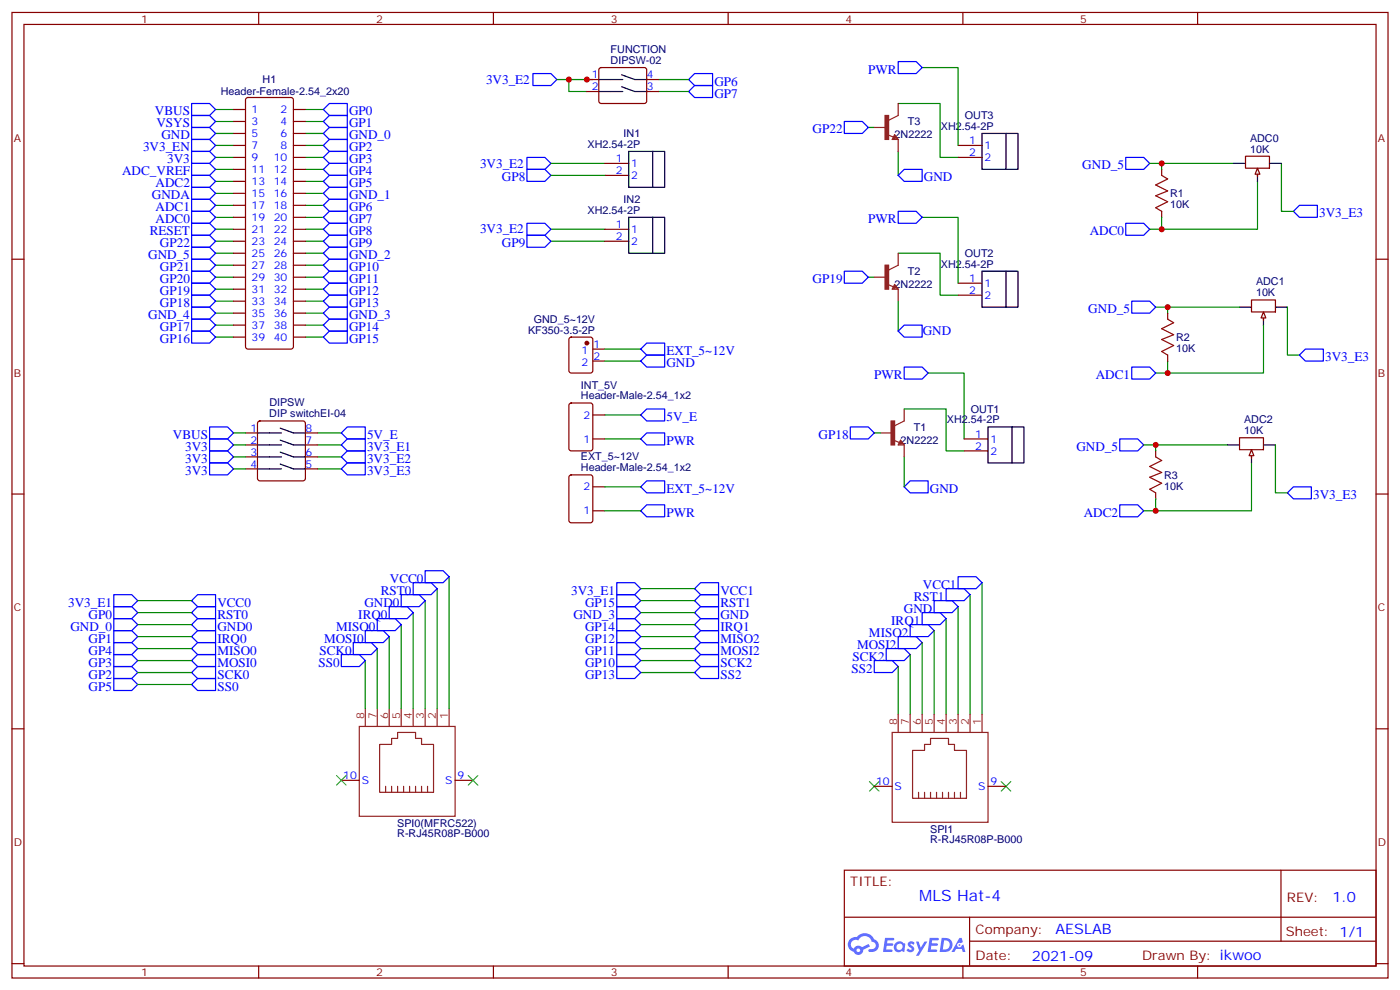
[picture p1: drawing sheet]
<svg xmlns="http://www.w3.org/2000/svg" width="412mm" height="292mm" viewBox="0 0 412 292" stroke-linecap="round" stroke-linejoin="round" font-family="sans-serif">
<g fill="none" stroke="#870000" stroke-width=".35">
<path d="M3.5 3.7h405.4v284.3h-405.4zM7.1 7.2h398.2v277.3h-398.2zM76.2 3.7v3.5M145.3 3.7v3.5M214.5 3.7v3.5M283.6 3.7v3.5M352.8 3.7v3.5M3.5 76.3h3.6M405.3 76.3h3.6M3.5 145.5h3.6M405.3 145.5h3.6M3.5 214.6h3.6"/>
<path d="M405.3 214.6h3.6M248.7 256.3h156.6v28.2h-156.6zM377.3 256.3v20.9M248.7 270.1h156.5M285.6 277.2h119.6M285.6 270.1v14.1M3.5 283.8h3.6M76.2 284.5v3.5M145.3 284.5v3.5M214.5 284.5v3.5M283.6 284.5v3.5M352.8 284.5v3.5"/>
<path d="M405.3 283.8h3.6"/>
</g>
<g fill="#5487ff">
<path d="M267.7 277.4a1.22 1.22 0 0 1 1.7 .3l-.4 .6a.47 .47 0 0 0-.3-.4 .47 .47 0 0 0-.5 .2l.1 .2a1.14 1.14 0 0 1 .8 1.7 1.14 1.14 0 0 1-1.9 0l-.2-.2 .5-.5 .7 .4a.29 .29 0 0 0 .3-.2 .29 .29 0 0 0-.2-.4 1.04 1.04 0 0 1-.6-1.7z"/>
<path d="M260.7 276.2h2.4l.3 .2-.2 .5h-1.8l-.1 .9h1.5l.3 .3-.3 .4h-1.6l-.2 1.1 1.7 .1 .2 .3-.2 .3h-2.6z"/>
<path d="M273.8 276.2h2.4l.3 .2-.1 .5h-1.8l-.2 .9h1.6l.3 .3-.4 .4h-1.6l-.1 1.1 1.7 .1 .2 .3-.2 .3h-2.6z"/>
<path d="M282.6 276.2h.7l.3 1.2-.6 .4a.69 .69 0 0 0-1 .2 .69 .69 0 0 0 .4 1 .69 .69 0 0 0 .9-.6l.5-.3 .6 2.2h-.8l-.2-.9h-1.8l-.5 .9h-.8z"/>
<path d="M269.8 277.3h.8l.6 1.8 1.1-1.8h.9l-2.6 4.2h-.8l.9-1.6z"/>
<path d="M277.4 276.2l-.6 4.1h1.3a2.11 2.11 0 0 0 2.5-2.1 2.11 2.11 0 0 0-2.5-2zM278.1 276.9a1.39 1.39 0 0 1 1.7 1.4 1.39 1.39 0 0 1-1.8 1.3h-.3z"/>
<path d="M263.7 277.8a1.54 1.54 0 0 0-.1 2.2 1.54 1.54 0 0 0 2.2 .1l.6 .2 .3-2.3-.2-.2h-.4a1.49 1.49 0 0 0-2.4 0zM264 278.8a.94 .94 0 0 1 1.8 0 .94 .94 0 0 1-1.8 0z"/>
<path d="M250.4 276.6a2.18 2.18 0 0 0 1.1 3.7 1.44 1.44 0 0 0 1.6 .9 1.44 1.44 0 0 0 1.2-1.5l2-1-.5-.7-1.9 .9a1.47 1.47 0 0 0-2.4 .5 1.39 1.39 0 0 1-.7-2 1.39 1.39 0 0 1 2-.4 2.12 2.12 0 0 1 2.2-1.3 2.12 2.12 0 0 1 1.9 1.7 1.14 1.14 0 0 1 1.1 1.4 1.14 1.14 0 0 1-1.7 .7 .43 .43 0 0 0-.5 .4 .43 .43 0 0 0 .4 .4 1.98 1.98 0 0 0 2.5-1.2 1.98 1.98 0 0 0-1.2-2.5 3.1 3.1 0 0 0-5.3-.7l-.9 .1zM252.3 279.9a.55 .55 0 0 1 1.1 0 .55 .55 0 0 1-1.1 0z"/>
<circle cx="282.6" cy="278.3" r=".26"/>
</g>
<g fill="none" stroke="#008700" stroke-width=".35">
<path d="M271.6 19.9h10.6v22.9M63.5 39.3h5.3M63.5 35.8h5.3M63.5 32.2h5.3M90 39.3h5.2M90 35.8h5.2M90 32.2h5.2M164 23.4h10.6M167.6 23.4v3.6h5.3M194 23.4h8.8M194 27h8.8M255.8 37.5h1.7"/>
<path d="M264.6 30.5h12.3v15.9h5.3M63.5 46.4h5.3M63.5 42.8h5.3M63.5 56.9h5.3M63.5 53.4h5.3M63.5 49.9h5.3M90 46.4h5.2M90 42.8h5.2M90 56.9h5.2M90 53.4h5.2M90 49.9h5.2M162.3 48.1h15.9"/>
<path d="M162.3 51.6h15.9M264.6 44.6v7M338.7 48.1h24.7M370.4 53.4v14.1h-31.7M377.5 48.1v14.1h3.5M63.5 78.1h5.3M63.5 71h5.3M63.5 67.5h5.3M63.5 74.6h5.3M63.5 60.5h5.3M63.5 64h5.3M90 78.1h5.2"/>
<path d="M90 71h5.2M90 67.5h5.2M90 74.6h5.2M90 60.5h5.2M90 64h5.2M162.3 71h15.9M162.3 67.5h15.9M264.6 74.6h12.3v12.3h5.3M271.6 64h10.6v19.4M63.5 88.7h5.3M63.5 92.2h5.3M63.5 85.2h5.3"/>
<path d="M63.5 81.6h5.3M63.5 95.7h5.3M63.5 99.3h5.3M90 88.7h5.2M90 92.2h5.2M90 85.2h5.2M90 81.6h5.2M90 95.7h5.2M90 99.3h5.2M255.8 81.6h1.7M264.6 88.7v8.8M178.2 106.3h10.5"/>
<path d="M178.2 102.8h10.5M273.4 109.9h10.6v19.4M68.8 138.1h3.5M68.8 134.5h3.5M68.8 131h3.5M68.8 127.5h3.5M93.5 138.1h7M93.5 134.5h7M93.5 131h7M93.5 127.5h7M178.2 122.2h10.5M178.2 129.3h10.5"/>
<path d="M257.5 127.5h1.8M266.3 120.4h12.4v12.4h5.3M266.3 134.5v8.9M178.2 143.4h10.5M178.2 150.4h10.5M40.6 176.9h15.8M125.2 176.9v31.7M128.8 173.4v35.2M132.3 169.8v38.8M188.7 176.9h15.9M188.7 173.4h15.9M282.2 178.6v31.8"/>
<path d="M285.8 175.1v35.3M289.3 171.6v38.8M40.6 191h15.8M40.6 180.4h15.8M40.6 187.5h15.8M40.6 194.5h15.8M40.6 198h15.8M40.6 183.9h15.8M107.6 194.5v14.1M111.1 191v17.6M114.7 187.5v21.1M118.2 183.9v24.7"/>
<path d="M121.7 180.4v28.2M188.7 191h15.9M188.7 180.4h15.9M188.7 187.5h15.9M188.7 194.5h15.9M188.7 198h15.9M188.7 183.9h15.9M264.6 196.3v14.1M268.1 192.8v17.6M271.6 189.2v21.2M275.2 185.7v24.7M278.7 182.2v28.2"/>
<path d="M40.6 201.6h15.8"/>
</g>
<g fill="none" stroke="#870000" stroke-width=".35">
<path d="M68.8 32.2h3.5M68.8 35.8h3.5M68.8 39.3h3.5M72.6 28.9l.4-.2h12.7l.5 .2 .2 .5v72.7l-.2 .5-.5 .2h-12.7l-.5-.2-.2-.5v-72.7zM86.4 32.2h3.6M86.4 35.8h3.6M86.4 39.3h3.6M172.9 27h3.5M172.9 23.4h3.5M176.6 20.1l.5-.2h12.7l.5 .2 .2 .5-.1 9.4-.6 .5-13-.1-.4-.6v-9.2zM190.5 27h3.5M190.5 23.4h3.5"/>
<path d="M68.8 42.8h3.5M68.8 46.4h3.5M68.8 49.9h3.5M68.8 53.4h3.5M68.8 56.9h3.5M86.4 42.8h3.6M86.4 46.4h3.6M86.4 49.9h3.6M86.4 53.4h3.6M86.4 56.9h3.6M178.2 48.1h7M178.2 51.6h7"/>
<path d="M282.2 42.8h7.1M282.2 46.4h7.1M342.2 49.9v1.7M366.9 46h7v3.5h-7zM370.4 50.2v1.8M68.8 60.5h3.5M68.8 64h3.5M68.8 67.5h3.5M68.8 71h3.5M68.8 74.6h3.5M68.8 78.1h3.5M86.4 60.5h3.6"/>
<path d="M86.4 64h3.6M86.4 67.5h3.6M86.4 71h3.6M86.4 74.6h3.6M86.4 78.1h3.6M178.2 67.5h7M178.2 71h7M342.2 62.2v1.8M68.8 81.6h3.5M68.8 85.2h3.5M68.8 88.7h3.5M68.8 92.2h3.5"/>
<path d="M68.8 95.7h3.5M68.8 99.3h3.5M86.4 81.6h3.6M86.4 85.2h3.6M86.4 88.7h3.6M86.4 92.2h3.6M86.4 95.7h3.6M86.4 99.3h3.6M167.8 99.5l.5-.2h5.6l.7 .4v9.4l-.4 .7-5.9 .1-.7-.5v-9.4zM282.2 83.4h7.1M282.2 86.9h7.1M167.8 118.9l.5-.2h5.6l.7 .4v13l-.4 .6-5.9 .1-.7-.5v-12.9z"/>
<path d="M174.6 102.8h3.6M174.6 106.3h3.6M72.3 138.1h3.5M72.3 134.5h3.5M72.3 131h3.5M72.3 127.5h3.5M76.1 124.2l.5-.2h12.7l.5 .2 .2 .5v16.2l-.3 .5-.4 .2h-12.7l-.5-.2-.3-.5v-16.2zM90 138.1h3.5M90 134.5h3.5M90 131h3.5M90 127.5h3.5M174.6 129.3h3.6"/>
<path d="M174.6 122.2h3.6M284 129.3h7M284 132.8h7M167.8 140l.5-.2h5.6l.7 .5v12.9l-.4 .7-5.9 .1-.7-.5v-13zM174.6 150.4h3.6M174.6 143.4h3.6M100.5 229.8h5.3M134.1 229.8h5.2M257.5 231.6h5.3M291 231.6h5.3"/>
</g>
<g fill="none" stroke="#00f" stroke-width=".35">
<path d="M264.6 18.1h5.3l1.7 1.8-1.7 1.8h-5.3zM56.4 30.5h5.3l1.8 1.7-1.8 1.8h-5.3zM56.4 34h5.3l1.8 1.8-1.8 1.7h-5.3zM56.4 37.5h5.3l1.8 1.8-1.8 1.8h-5.3zM97 37.5h5.3v3.6h-5.3l-1.8-1.8zM97 34h5.3v3.5h-5.3l-1.8-1.7zM97 30.5h5.3v3.5h-5.3l-1.8-1.8zM157 21.7h5.3l1.7 1.7-1.7 1.8h-5.3zM202.8 27l1.8-1.8h5.3v3.5h-5.3zM204.6 21.7h5.3v3.5h-5.3l-1.8-1.8zM248.7 35.8h5.3l1.8 1.7-1.8 1.8h-5.3zM56.4 48.1h5.3l1.8 1.8-1.8 1.7h-5.3z"/>
<path d="M56.4 51.6h5.3l1.8 1.8-1.8 1.8h-5.3zM56.4 58.7h5.3l1.8 1.8-1.8 1.7h-5.3zM56.4 55.2h5.3l1.8 1.7-1.8 1.8h-5.3zM56.4 41.1h5.3l1.8 1.7-1.8 1.8h-5.3zM56.4 44.6h5.3l1.8 1.8-1.8 1.7h-5.3zM95.2 56.9l1.8-1.7h5.3v3.5h-5.3zM95.2 53.4l1.8-1.8h5.3v3.6h-5.3zM97 41.1h5.3v3.5h-5.3l-1.8-1.8zM97 48.1h5.3v3.5h-5.3l-1.8-1.7zM97 44.6h5.3v3.5h-5.3l-1.8-1.7zM155.2 49.9h5.3l1.8 1.7-1.8 1.8h-5.3zM155.2 46.4h5.3l1.8 1.7-1.8 1.8h-5.3z"/>
<path d="M266.3 49.9h5.3v3.5h-5.3l-1.7-1.8zM331.6 46.4h5.3l1.8 1.7-1.8 1.8h-5.3zM56.4 62.2h5.3l1.8 1.8-1.8 1.8h-5.3zM56.4 79.9h5.3l1.8 1.7-1.8 1.8h-5.3zM56.4 72.8h5.3l1.8 1.8-1.8 1.7h-5.3zM56.4 65.8h5.3l1.8 1.7-1.8 1.8h-5.3zM56.4 69.3h5.3l1.8 1.7-1.8 1.8h-5.3zM56.4 76.3h5.3l1.8 1.8-1.8 1.8h-5.3zM95.2 64l1.8-1.8h5.3v3.6h-5.3zM95.2 60.5l1.8-1.8h5.3v3.5h-5.3zM97 79.9h5.3v3.5h-5.3l-1.8-1.8zM97 76.3h5.3v3.6h-5.3l-1.8-1.8z"/>
<path d="M97 65.8h5.3v3.5h-5.3l-1.8-1.8zM97 69.3h5.3v3.5h-5.3l-1.8-1.8zM97 72.8h5.3v3.5h-5.3l-1.8-1.7zM155.2 65.8h5.3l1.8 1.7-1.8 1.8h-5.3zM155.2 69.3h5.3l1.8 1.7-1.8 1.8h-5.3zM248.7 79.9h5.3l1.8 1.7-1.8 1.8h-5.3zM264.6 62.2h5.3l1.7 1.8-1.7 1.8h-5.3zM331.6 65.8h5.3l1.8 1.7-1.8 1.8h-5.3zM382.8 60.5h5.3v3.5h-5.3l-1.8-1.8zM56.4 97.5h5.3l1.8 1.8-1.8 1.7h-5.3zM56.4 94h5.3l1.8 1.7-1.8 1.8h-5.3zM56.4 83.4h5.3l1.8 1.8-1.8 1.7h-5.3z"/>
<path d="M56.4 90.5h5.3l1.8 1.7-1.8 1.8h-5.3zM56.4 86.9h5.3l1.8 1.8-1.8 1.8h-5.3zM95.2 92.2l1.8-1.7h5.3v3.5h-5.3zM95.2 88.7l1.8-1.8h5.3v3.6h-5.3zM95.2 85.2l1.8-1.8h5.3v3.5h-5.3zM95.2 95.7l1.8-1.7h5.3v3.5h-5.3zM97 97.5h5.3v3.5h-5.3l-1.8-1.7zM266.3 95.7h5.3v3.6h-5.3l-1.7-1.8zM190.5 104.6h5.3v3.5h-5.3l-1.8-1.8zM190.5 101h5.3v3.6h-5.3l-1.8-1.8zM266.3 108.1h5.3l1.8 1.8-1.8 1.7h-5.3zM61.7 132.8h5.3l1.8 1.7-1.8 1.8h-5.3z"/>
<path d="M61.7 125.7h5.3l1.8 1.8-1.8 1.8h-5.3zM61.7 129.3h5.3l1.8 1.7-1.8 1.8h-5.3zM61.7 136.3h5.3l1.8 1.8-1.8 1.7h-5.3zM102.3 136.3h5.3v3.5h-5.3l-1.8-1.7zM102.3 132.8h5.3v3.5h-5.3l-1.8-1.8zM102.3 125.7h5.3v3.6h-5.3l-1.8-1.8zM102.3 129.3h5.3v3.5h-5.3l-1.8-1.8zM190.5 120.4h5.3v3.6h-5.3l-1.8-1.8zM190.5 127.5h5.3v3.5h-5.3l-1.8-1.7zM250.5 125.7h5.3l1.7 1.8-1.7 1.8h-5.3zM190.5 141.6h5.3v3.5h-5.3l-1.8-1.7zM190.5 148.7h5.3v3.5h-5.3l-1.8-1.8z"/>
<path d="M266.3 143.4l1.8-1.8h5.3v3.5h-5.3zM33.5 175.1h5.3l1.8 1.8-1.8 1.7h-5.3zM33.5 178.6h5.3l1.8 1.8-1.8 1.8h-5.3zM58.2 178.6h5.3v3.6h-5.3l-1.8-1.8zM58.2 175.1h5.3v3.5h-5.3l-1.8-1.7zM114.7 178.6h5.2l1.8 1.8-1.8 1.8h-5.2zM118.2 175.1h5.3l1.7 1.8-1.7 1.7h-5.3zM121.7 171.6h5.3l1.8 1.8-1.8 1.7h-5.3zM125.2 168.1h5.3l1.8 1.7-1.8 1.8h-5.3zM181.7 178.6h5.3l1.7 1.8-1.7 1.8h-5.3zM181.7 175.1h5.3l1.7 1.8-1.7 1.7h-5.3zM181.7 171.6h5.3l1.7 1.8-1.7 1.7h-5.3z"/>
<path d="M206.4 171.6h5.3v3.5h-5.3l-1.8-1.7zM206.4 175.1h5.3v3.5h-5.3l-1.8-1.7zM206.4 178.6h5.3v3.6h-5.3l-1.8-1.8zM275.2 176.9h5.3l1.7 1.7-1.7 1.8h-5.3zM278.7 173.4h5.3l1.8 1.7-1.8 1.8h-5.3zM282.2 169.8h5.3l1.8 1.8-1.8 1.8h-5.3zM33.5 182.2h5.3l1.8 1.7-1.8 1.8h-5.3zM33.5 196.3h5.3l1.8 1.7-1.8 1.8h-5.3zM33.5 192.8h5.3l1.8 1.7-1.8 1.8h-5.3zM33.5 185.7h5.3l1.8 1.8-1.8 1.7h-5.3zM33.5 199.8h5.3l1.8 1.8-1.8 1.7h-5.3zM33.5 189.2h5.3l1.8 1.8-1.8 1.8h-5.3z"/>
<path d="M58.2 199.8h5.3v3.5h-5.3l-1.8-1.7zM58.2 196.3h5.3v3.5h-5.3l-1.8-1.8zM58.2 192.8h5.3v3.5h-5.3l-1.8-1.8zM58.2 189.2h5.3v3.6h-5.3l-1.8-1.8zM58.2 185.7h5.3v3.5h-5.3l-1.8-1.7zM58.2 182.2h5.3v3.5h-5.3l-1.8-1.8zM100.5 192.8h5.3l1.8 1.7-1.8 1.8h-5.3zM104.1 189.2h5.3l1.7 1.8-1.7 1.8h-5.3zM107.6 185.7h5.3l1.8 1.8-1.8 1.7h-5.3zM111.1 182.2h5.3l1.8 1.7-1.8 1.8h-5.3zM181.7 185.7h5.3l1.7 1.8-1.7 1.7h-5.3zM181.7 196.3h5.3l1.7 1.7-1.7 1.8h-5.3z"/>
<path d="M181.7 189.2h5.3l1.7 1.8-1.7 1.8h-5.3zM181.7 192.8h5.3l1.7 1.7-1.7 1.8h-5.3zM181.7 182.2h5.3l1.7 1.7-1.7 1.8h-5.3zM206.4 185.7h5.3v3.5h-5.3l-1.8-1.7zM206.4 189.2h5.3v3.6h-5.3l-1.8-1.8zM206.4 192.8h5.3v3.5h-5.3l-1.8-1.8zM206.4 196.3h5.3v3.5h-5.3l-1.8-1.8zM206.4 182.2h5.3v3.5h-5.3l-1.8-1.8zM257.5 194.5h5.3l1.8 1.8-1.8 1.7h-5.3zM261.1 191h5.2l1.8 1.8-1.8 1.7h-5.2zM264.6 187.5h5.3l1.7 1.7-1.7 1.8h-5.3zM268.1 183.9h5.3l1.8 1.8-1.8 1.8h-5.3z"/>
<path d="M271.6 180.4h5.3l1.8 1.8-1.8 1.7h-5.3z"/>
</g>
<g fill="none" stroke="#000" stroke-width=".35">
<path d="M176.4 23.4h7M176.4 27h7M183.1 22l3.9 1.4h3.5M183.1 25.5l3.9 1.5h3.5M289.3 39.3h7v10.6h-7zM296.3 39.3h3.6v10.6h-3.6M185.2 44.6h7.1v10.6h-7.1zM192.3 44.6h3.5v10.6h-3.5M363.4 48.1h3.5M370.4 49.9v3.5M373.9 48.1h3.6M185.2 64h7.1v10.6h-7.1z"/>
<path d="M192.3 64h3.5v10.6h-3.5M289.3 79.9h7v10.6h-7zM296.3 79.9h3.6v10.6h-3.6M75.8 127.5h7.1M75.8 131h7.1M75.8 134.5h7.1M75.8 138.1h7.1M82.5 126.1l3.9 1.4h3.6M82.5 129.6l3.9 1.4h3.6M82.5 133.1l3.9 1.4h3.6M82.5 136.7l3.9 1.4h3.6M291 125.7h7.1v10.6h-7.1z"/>
<path d="M298.1 125.7h3.5v10.6h-3.5"/>
</g>
<g fill="none" stroke="#8c2424" stroke-width=".35">
<path d="M257.5 37.5h3.6M261.4 39.7l1.8 .7M263.5 39.7l1.1 1.4h-1.8zM264.6 30.5v3.5l-2.8 1.4M263.5 40l.7 .7h-1zM263.5 40.4v.3M264.6 41.1v3.5M264.6 74.6v3.5l-2.8 1.4M257.5 81.6h3.6M261.4 83.7l1.8 .8M263.5 84.5v.3M263.5 83.7l1.1 1.5h-1.8z"/>
<path d="M263.5 84.1l.7 .7h-1zM264.6 85.2v3.5M259.3 127.5h3.5M263.2 129.6l1.7 .7M265.3 129.6l1 1.4h-1.7zM265.3 130l.7 .7h-1.1zM265.3 130.3v.4M266.3 120.4v3.6l-2.8 1.4M266.3 131v3.5M105.8 213.9h28.3v26.5h-28.3zM107.6 208.6v5.3M111.1 208.6v5.3"/>
<path d="M111.8 219.2h3.6v-1.7h1.7v-1.8h5.3v1.8h1.8v1.7h3.5v14.1h-15.9zM114.7 208.6v5.3M118.2 208.6v5.3M121.7 208.6v5.3M125.2 208.6v5.3M128.8 208.6v5.3M132.3 208.6v5.3M262.8 215.7h28.2v26.4h-28.2zM264.6 210.4v5.3M268.1 210.4v5.3M271.6 210.4v5.3M275.2 210.4v5.3"/>
<path d="M278.7 210.4v5.3M282.2 210.4v5.3M285.8 210.4v5.3M289.3 210.4v5.3M113.6 231.6v1.7M115.4 231.6v1.7M117.1 231.6v1.7M118.9 231.6v1.7M120.6 231.6v1.7M122.4 231.6v1.7M124.2 231.6v1.7M125.9 231.6v1.7"/>
<path d="M268.8 221h3.5v-1.8h1.8v-1.7h5.3v1.7h1.8v1.8h3.5v14.1h-15.9zM270.6 233.3v1.8M272.3 233.3v1.8M274.1 233.3v1.8M275.9 233.3v1.8M277.6 233.3v1.8M279.4 233.3v1.8M281.2 233.3v1.8M282.9 233.3v1.8"/>
</g>
<path d="M99.1 228.4l2.9 2.8M102 228.4l-2.9 2.8M137.9 228.4l2.9 2.8M140.8 228.4l-2.9 2.8M256.1 230.2l2.8 2.8M258.9 230.2l-2.8 2.8M294.9 230.2l2.8 2.8M297.7 230.2l-2.8 2.8" fill="none" stroke="#3c3" stroke-width=".35"/>
<g fill="#8c2424" stroke="#8c2424" stroke-width=".35">
<path d="M260.7 34h1.1v7.1h-1.1z"/>
<path d="M260.7 78.1h1.1v7.1h-1.1z"/>
<path d="M262.5 124h1v7h-1z"/>
</g>
<circle cx="172.9" cy="101" r=".53" fill="#870000" stroke="#870000" stroke-width=".35"/>
<path d="M342.2 51.6l1.8 1.1-3.6 1.8 3.6 1.7-3.6 1.4 3.6 1.8-3.6 1.8 1.8 1" fill="none" stroke="#a10000" stroke-width=".35"/>
<path d="M370.4 49.5l.7 1.8h-1.4z" fill="#f0f0f0" stroke="#870000" stroke-width=".35"/>
<path d="M342.2 48.1v1.8M342.2 64v3.5M344 90.5v1.7M344 106.3v3.6" fill="none" stroke="#008700" stroke-width=".35"/>
<path d="M365.1 90.5h3.6M372.2 92.2v3.5M375.7 90.5h3.5" fill="none" stroke="#000" stroke-width=".35"/>
<path d="M368.7 88.3h7v3.6h-7zM372.2 92.6v1.7" fill="none" stroke="#870000" stroke-width=".35"/>
<path d="M372.2 91.9l.7 1.7h-1.4z" fill="#f0f0f0" stroke="#870000" stroke-width=".35"/>
<path d="M344 94l1.7 1-3.5 1.8 3.5 1.8-3.5 1.4 3.5 1.7-3.5 1.8 1.8 1.1M340.4 134.5l1.8 1.1-3.5 1.8 3.5 1.7-3.5 1.4 3.5 1.8-3.5 1.8 1.7 1" fill="none" stroke="#a10000" stroke-width=".35"/>
<path d="M344 92.2v1.8M344 104.6v1.7M340.4 132.8v1.7M365.1 128.9h7.1v3.5h-7.1zM368.7 133.1v1.8M340.4 145.1v1.8" fill="none" stroke="#870000" stroke-width=".35"/>
<path d="M340.4 90.5h24.7M372.2 95.7v14.2h-31.8M379.2 90.5v14.1h3.6M336.9 131h24.7M368.7 136.3v14.1h-31.8M375.7 131v14.1h3.5" fill="none" stroke="#008700" stroke-width=".35"/>
<path d="M333.4 88.7h5.3l1.7 1.8-1.7 1.7h-5.3zM333.4 108.1h5.3l1.7 1.8-1.7 1.7h-5.3zM384.5 102.8h5.3v3.5h-5.3l-1.7-1.7zM329.8 129.3h5.3l1.8 1.7-1.8 1.8h-5.3zM329.8 148.7h5.3l1.8 1.7-1.8 1.8h-5.3zM381 143.4h5.3v3.5h-5.3l-1.8-1.8z" fill="none" stroke="#00f" stroke-width=".35"/>
<path d="M361.6 131h3.5M368.7 132.8v3.5M372.2 131h3.5" fill="none" stroke="#000" stroke-width=".35"/>
<path d="M368.7 132.4l.7 1.8h-1.5z" fill="#f0f0f0" stroke="#870000" stroke-width=".35"/>
<path d="M340.4 131v1.8M340.4 146.9v3.5" fill="none" stroke="#008700" stroke-width=".35"/>
<g fill="#c00">
<circle cx="167.6" cy="23.4" r=".88"/>
<circle cx="172.9" cy="23.4" r=".88"/>
<circle cx="342.2" cy="48.1" r=".88"/>
<circle cx="342.2" cy="67.5" r=".88"/>
<circle cx="344" cy="109.9" r=".88"/>
<circle cx="344" cy="90.5" r=".88"/>
<circle cx="340.4" cy="131" r=".88"/>
<circle cx="340.4" cy="150.4" r=".88"/>
</g>
<text font-size="4.6" fill="#00f" x="270.8" y="265.3">MLS Hat-4</text>
<g font-size="4.2" fill="#00f">
<text x="392.5" y="265.5">1.0</text>
<text x="310.9" y="275.1">AESLAB</text>
<text x="304" y="282.9">2021-09</text>
</g>
<g font-size="3.9" fill="#00f">
<text x="255.7" y="21.7">PWR</text>
<text x="143.2" y="24.7">3V3_E2</text>
<text x="210.4" y="25.2">GP6</text>
<text x="210.4" y="28.7">GP7</text>
<text x="45.6" y="34">VBUS</text>
<text x="102.8" y="34">GP0</text>
<text x="46.1" y="37.5">VSYS</text>
<text x="47.5" y="41.1">GND</text>
<text x="102.8" y="41.1">GND_0</text>
<text x="102.8" y="37.5">GP1</text>
<text x="239.4" y="39.3">GP22</text>
<text x="42.1" y="44.6">3V3_EN</text>
<text x="102.8" y="44.6">GP2</text>
<text x="36" y="51.6">ADC_VREF</text>
<text x="49.2" y="48.1">3V3</text>
<text x="102.8" y="51.6">GP4</text>
<text x="102.8" y="48.1">GP3</text>
<text x="141.4" y="49.4">3V3_E2</text>
<text x="147.8" y="53.4">GP8</text>
<text x="272.2" y="53.4">GND</text>
<text x="318.8" y="49.9">GND_5</text>
<text x="44.7" y="58.7">GNDA</text>
<text x="45.8" y="55.2">ADC2</text>
<text x="102.8" y="58.7">GND_1</text>
<text x="102.8" y="55.2">GP5</text>
<text x="45.8" y="65.8">ADC0</text>
<text x="45.8" y="62.2">ADC1</text>
<text x="102.8" y="65.8">GP7</text>
<text x="102.8" y="62.2">GP6</text>
<text x="255.7" y="65.8">PWR</text>
<text x="388.6" y="64">3V3_E3</text>
<text x="44.1" y="69.3">RESET</text>
<text x="102.8" y="69.3">GP8</text>
<text x="141.4" y="68.8">3V3_E2</text>
<text x="321" y="69.3">ADC0</text>
<text x="43.7" y="76.3">GND_5</text>
<text x="47.1" y="72.8">GP22</text>
<text x="102.8" y="72.8">GP9</text>
<text x="102.8" y="76.3">GND_2</text>
<text x="147.8" y="72.8">GP9</text>
<text x="47.1" y="83.4">GP20</text>
<text x="47.1" y="79.9">GP21</text>
<text x="102.8" y="83.4">GP11</text>
<text x="102.8" y="79.9">GP10</text>
<text x="239.4" y="83.4">GP19</text>
<text x="47.1" y="86.9">GP19</text>
<text x="102.8" y="86.9">GP12</text>
<text x="43.7" y="94">GND_4</text>
<text x="47.1" y="90.5">GP18</text>
<text x="102.8" y="94">GND_3</text>
<text x="102.8" y="90.5">GP13</text>
<text x="320.6" y="92.2">GND_5</text>
<text x="47.1" y="101">GP16</text>
<text x="47.1" y="97.5">GP17</text>
<text x="102.8" y="101">GP15</text>
<text x="102.8" y="97.5">GP14</text>
<text x="271.8" y="98.7">GND</text>
<text x="196.3" y="104.6">EXT_5~12V</text>
<text x="390.3" y="106.3">3V3_E3</text>
<text x="196.3" y="108.1">GND</text>
<text x="257.5" y="111.6">PWR</text>
<text x="322.8" y="111.6">ADC1</text>
<text x="196.3" y="124">5V_E</text>
<text x="50.9" y="129.3">VBUS</text>
<text x="108.1" y="129.3">5V_E</text>
<text x="196.3" y="131">PWR</text>
<text x="241.1" y="129.3">GP18</text>
<text x="54.5" y="136.3">3V3</text>
<text x="54.5" y="132.8">3V3</text>
<text x="108.1" y="136.3">3V3_E2</text>
<text x="108.1" y="132.8">3V3_E1</text>
<text x="317.1" y="132.8">GND_5</text>
<text x="54.5" y="139.8">3V3</text>
<text x="108.1" y="139.8">3V3_E3</text>
<text x="196.3" y="145.1">EXT_5~12V</text>
<text x="273.9" y="145.1">GND</text>
<text x="386.8" y="146.9">3V3_E3</text>
<text x="196.3" y="152.2">PWR</text>
<text x="319.2" y="152.2">ADC2</text>
<text x="114.9" y="171.6">VCC0</text>
<text x="271.8" y="173.4">VCC1</text>
<text x="20.1" y="178.6">3V3_E1</text>
<text x="64" y="178.6">VCC0</text>
<text x="107.3" y="178.6">GND0</text>
<text x="112.2" y="175.1">RST0</text>
<text x="168.2" y="175.1">3V3_E1</text>
<text x="172.3" y="178.6">GP15</text>
<text x="212.2" y="175.1">VCC1</text>
<text x="212.2" y="178.6">RST1</text>
<text x="269.2" y="176.9">RST1</text>
<text x="20.7" y="185.7">GND_0</text>
<text x="26.1" y="182.2">GP0</text>
<text x="64" y="185.7">GND0</text>
<text x="64" y="182.2">RST0</text>
<text x="99" y="185.7">MISO0</text>
<text x="105.5" y="182.2">IRQ0</text>
<text x="168.9" y="182.2">GND_3</text>
<text x="172.3" y="185.7">GP14</text>
<text x="212.2" y="185.7">IRQ1</text>
<text x="212.2" y="182.2">GND</text>
<text x="262.5" y="183.9">IRQ1</text>
<text x="266.3" y="180.4">GND</text>
<text x="26.1" y="189.2">GP1</text>
<text x="64" y="189.2">IRQ0</text>
<text x="95.5" y="189.2">MOSI0</text>
<text x="172.3" y="189.2">GP12</text>
<text x="212.2" y="189.2">MISO2</text>
<text x="252.5" y="191">MOSI2</text>
<text x="256" y="187.5">MISO2</text>
<text x="26.1" y="196.3">GP3</text>
<text x="26.1" y="192.8">GP4</text>
<text x="64" y="196.3">MOSI0</text>
<text x="64" y="192.8">MISO0</text>
<text x="93.8" y="196.3">SS0</text>
<text x="94.1" y="192.8">SCK0</text>
<text x="172.3" y="192.8">GP11</text>
<text x="172.3" y="196.3">GP10</text>
<text x="212.2" y="192.8">MOSI2</text>
<text x="212.2" y="196.3">SCK2</text>
<text x="251.1" y="194.5">SCK2</text>
<text x="26.1" y="199.8">GP2</text>
<text x="26.1" y="203.3">GP5</text>
<text x="64" y="203.3">SS0</text>
<text x="64" y="199.8">SCK0</text>
<text x="172.3" y="199.8">GP13</text>
<text x="212.2" y="199.8">SS2</text>
<text x="250.8" y="198">SS2</text>
</g>
<g font-size="3.9" fill="#800">
<text x="250.5" y="260.8">TITLE:</text>
<text x="379.1" y="265.5">REV:</text>
<text x="287.4" y="275">Company:</text>
<text x="378.7" y="275.7">Sheet: 1/1</text>
<text x="287.4" y="282.7">Date:</text>
<text x="336.4" y="282.8">Drawn By: ikwoo</text>
</g>
<g font-size="3.2" fill="#800">
<text x="41.6" y="6.7">1</text>
<text x="110.8" y="6.7">2</text>
<text x="179.9" y="6.7">3</text>
<text x="249.1" y="6.7">4</text>
<text x="318.2" y="6.7">5</text>
<text x="4.1" y="41.8">A</text>
<text x="405.9" y="41.8">A</text>
<text x="4.1" y="110.9">B</text>
<text x="405.9" y="110.9">B</text>
<text x="4.1" y="180.1">C</text>
<text x="405.9" y="180.1">C</text>
<text x="4.1" y="249.2">D</text>
<text x="405.9" y="249.2">D</text>
<text x="41.6" y="287.5">1</text>
<text x="110.8" y="287.5">2</text>
<text x="179.9" y="287.5">3</text>
<text x="249.1" y="287.5">4</text>
<text x="318.2" y="287.5">5</text>
</g>
<g font-size="3.2" fill="#000080">
<text x="179.9" y="15.7">FUNCTION</text>
<text x="179.9" y="18.8">DIPSW-02</text>
<text x="65" y="28.1">Header-Female-2.54_2x20</text>
<text x="77.4" y="24.4">H1</text>
<text x="284.2" y="35.1">OUT3</text>
<text x="183.7" y="40.4">IN1</text>
<text x="263.5" y="40.7">2N2222</text>
<text x="267.4" y="36.8">T3</text>
<text x="277.2" y="38.2">XH2.54-2P</text>
<text x="368.2" y="41.7">ADC0</text>
<text x="173.1" y="43.5">XH2.54-2P</text>
<text x="368.2" y="44.9">10K</text>
<text x="183.7" y="59.8">IN2</text>
<text x="344.7" y="58.1">R1</text>
<text x="173.1" y="62.9">XH2.54-2P</text>
<text x="344.7" y="61.3">10K</text>
<text x="284.2" y="75.6">OUT2</text>
<text x="267.4" y="80.9">T2</text>
<text x="277.2" y="78.8">XH2.54-2P</text>
<text x="263.5" y="84.8">2N2222</text>
<text x="370" y="87.3">10K</text>
<text x="370" y="84">ADC1</text>
<text x="157.2" y="95">GND_5~12V</text>
<text x="155.6" y="98.2">KF350-3.5-2P</text>
<text x="346.4" y="100.4">R2</text>
<text x="346.4" y="103.6">10K</text>
<text x="79.3" y="119.7">DIPSW</text>
<text x="171.1" y="117.6">Header-Male-2.54_1x2</text>
<text x="171.1" y="114.4">INT_5V</text>
<text x="79.3" y="122.9">DIP switchEI-04</text>
<text x="278.9" y="124.7">XH2.54-2P</text>
<text x="286" y="121.5">OUT1</text>
<text x="366.5" y="124.6">ADC2</text>
<text x="265.3" y="130.7">2N2222</text>
<text x="269.2" y="126.8">T1</text>
<text x="366.5" y="127.8">10K</text>
<text x="171.1" y="135.6">EXT_5~12V</text>
<text x="171.1" y="138.8">Header-Male-2.54_1x2</text>
<text x="342.9" y="141">R3</text>
<text x="342.9" y="144.2">10K</text>
<text x="117" y="243.4">SPI0(MFRC522)</text>
<text x="274" y="245.2">SPI1</text>
<text x="117" y="246.6">R-RJ45R08P-B000</text>
<text x="274" y="248.4">R-RJ45R08P-B000</text>
</g>
<g font-size="3.2" fill="#00f">
<text x="174.4" y="23.1">1</text>
<text x="190.5" y="23.1">4</text>
<text x="174.4" y="26.6">2</text>
<text x="190.5" y="26.6">3</text>
<text x="74.1" y="33.3">1</text>
<text x="82.6" y="33.3">2</text>
<text x="74.1" y="36.8">3</text>
<text x="74.1" y="40.4">5</text>
<text x="82.6" y="36.8">4</text>
<text x="82.6" y="40.4">6</text>
<text x="74.1" y="43.9">7</text>
<text x="74.1" y="47.4">9</text>
<text x="80.6" y="47.4">10</text>
<text x="82.6" y="43.9">8</text>
<text x="181.4" y="47.8">1</text>
<text x="285.5" y="42.5">1</text>
<text x="285.5" y="46">2</text>
<text x="290" y="43.9">1</text>
<text x="290" y="47.4">2</text>
<text x="74.1" y="50.9">11</text>
<text x="80.6" y="50.9">12</text>
<text x="181.4" y="51.3">2</text>
<text x="185.9" y="49.2">1</text>
<text x="185.9" y="52.7">2</text>
<text x="74.1" y="54.5">13</text>
<text x="74.1" y="58">15</text>
<text x="80.6" y="54.5">14</text>
<text x="80.6" y="58">16</text>
<text x="74.1" y="61.5">17</text>
<text x="74.1" y="65.1">19</text>
<text x="80.6" y="61.5">18</text>
<text x="80.6" y="65.1">20</text>
<text x="74.1" y="68.6">21</text>
<text x="80.6" y="68.6">22</text>
<text x="181.4" y="67.2">1</text>
<text x="181.4" y="70.7">2</text>
<text x="185.9" y="68.6">1</text>
<text x="74.1" y="72.1">23</text>
<text x="74.1" y="75.6">25</text>
<text x="80.6" y="72.1">24</text>
<text x="80.6" y="75.6">26</text>
<text x="185.9" y="72.1">2</text>
<text x="74.1" y="79.2">27</text>
<text x="74.1" y="82.7">29</text>
<text x="80.6" y="79.2">28</text>
<text x="80.6" y="82.7">30</text>
<text x="285.5" y="83">1</text>
<text x="74.1" y="86.2">31</text>
<text x="74.1" y="89.7">33</text>
<text x="80.6" y="86.2">32</text>
<text x="80.6" y="89.7">34</text>
<text x="285.5" y="86.6">2</text>
<text x="290" y="84.5">1</text>
<text x="290" y="88">2</text>
<text x="74.1" y="93.3">35</text>
<text x="80.6" y="93.3">36</text>
<text x="74.1" y="96.8">37</text>
<text x="74.1" y="100.3">39</text>
<text x="80.6" y="96.8">38</text>
<text x="80.6" y="100.3">40</text>
<text x="171.3" y="104.2">1</text>
<text x="171.3" y="107.7">2</text>
<text x="174.8" y="102.4">1</text>
<text x="174.8" y="106">2</text>
<text x="171.9" y="123.3">2</text>
<text x="73.8" y="130.7">2</text>
<text x="73.8" y="127.1">1</text>
<text x="90" y="130.7">7</text>
<text x="90" y="127.1">8</text>
<text x="171.9" y="130.3">1</text>
<text x="287.3" y="128.9">1</text>
<text x="291.7" y="130.3">1</text>
<text x="73.8" y="134.2">3</text>
<text x="73.8" y="137.7">4</text>
<text x="90" y="137.7">5</text>
<text x="90" y="134.2">6</text>
<text x="287.3" y="132.4">2</text>
<text x="291.7" y="133.8">2</text>
<text x="171.9" y="144.4">2</text>
<text x="171.9" y="151.5">1</text>
<text x="101.1" y="229.4">10</text>
<text x="106.5" y="230.9">S</text>
<text x="131.2" y="230.9">S</text>
<text x="134.8" y="229.4">9</text>
<text x="258.1" y="231.2">10</text>
<text x="263.5" y="232.6">S</text>
<text x="288.2" y="232.6">S</text>
<text x="291.7" y="231.2">9</text>
</g>
<g font-size="3.2" fill="#8d2323">
<text x="107.2" y="211.8" transform="rotate(-90 107.2 211.8)">8</text>
<text x="110.8" y="211.8" transform="rotate(-90 110.8 211.8)">7</text>
<text x="114.3" y="211.8" transform="rotate(-90 114.3 211.8)">6</text>
<text x="117.8" y="211.8" transform="rotate(-90 117.8 211.8)">5</text>
<text x="121.4" y="211.8" transform="rotate(-90 121.4 211.8)">4</text>
<text x="124.9" y="211.8" transform="rotate(-90 124.9 211.8)">3</text>
<text x="128.4" y="211.8" transform="rotate(-90 128.4 211.8)">2</text>
<text x="131.9" y="211.8" transform="rotate(-90 131.9 211.8)">1</text>
<text x="264.2" y="213.6" transform="rotate(-90 264.2 213.6)">8</text>
<text x="267.8" y="213.6" transform="rotate(-90 267.8 213.6)">7</text>
<text x="271.3" y="213.6" transform="rotate(-90 271.3 213.6)">6</text>
<text x="274.8" y="213.6" transform="rotate(-90 274.8 213.6)">5</text>
<text x="278.3" y="213.6" transform="rotate(-90 278.3 213.6)">4</text>
<text x="281.9" y="213.6" transform="rotate(-90 281.9 213.6)">3</text>
<text x="285.4" y="213.6" transform="rotate(-90 285.4 213.6)">2</text>
<text x="288.9" y="213.6" transform="rotate(-90 288.9 213.6)">1</text>
</g>
</svg>
